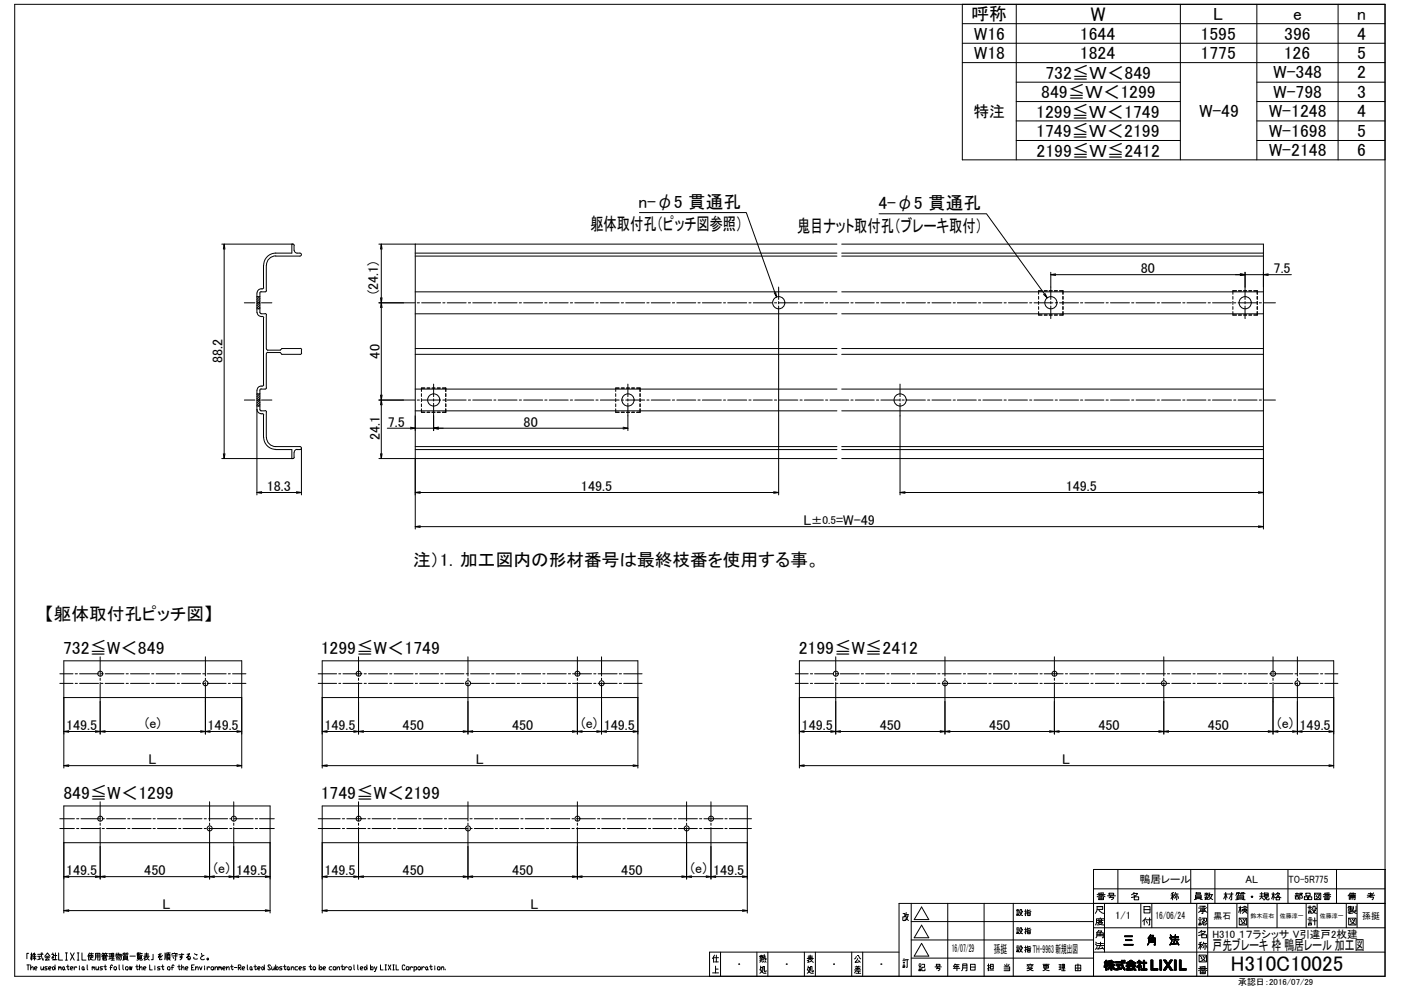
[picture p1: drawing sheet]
<svg xmlns="http://www.w3.org/2000/svg" width="297mm" height="210mm" viewBox="0 0 297 210" stroke-linecap="round" stroke-linejoin="round" font-family="sans-serif">
<!-- layer: TOS_WA -->
<g fill="none" stroke="#000" stroke-width=".21">
<path d="M3.1 .9h290.6v206.1h-290.6zM191.5 193.7h.3v.7h-.4l.1 .8h.4v-.4M192.1 194l.1 .7 .4 .5M192.1 193.9h.5M192.1 193.5l-.2 .9M192.5 193.9l-.2 .7-.4 .6M193.2 199.3h38.6M193.2 195.4h38.6M193.2 191.5v15.5M195.4 192.3l1.5 2.7h-3.1zM195.4 196.2l1.5 2.6h-3.1zM200.9 191.5v15.5"/>
<path d="M208.6 191.5v15.5M214.8 191.5v15.5M231.8 196.7h61.9M231.8 188.5h61.9M234.2 191.5v10.4M237 184.3v7.2M241.9 191.5v5.2M244.2 191.5v5.2M252.5 184.3v7.2M253.7 191.5v15.5M256.1 191.5v15.5M257.6 184.3v7.2"/>
<path d="M262.2 191.5v5.2M264.6 191.5v5.2M270.7 191.5v5.2M273.1 184.3v7.2M276.9 191.5v5.2M279.3 191.5v5.2M283.4 184.3v7.2M285.4 191.5v5.2M287.7 191.5v5.2M293.7 184.3h.1M293.7 191.5h-103.1v15.5M293.7 184.3h-61.9v22.7"/>
<path d="M5.7 204.6h.6M6 204.6v1M6.1 202.1h-.4v1.2M6.5 205.3l.4-.3 .2 .6M6.5 204.6v1M6.5 202.3h.3M6.7 202v1.6M6.8 203.1l-.1-.8-.2 1.1M6.9 203.4l.4-.6 .3 .6M6.9 202.8h.7M7 202.3h.6M7.1 202.1l-.2 .5"/>
<path d="M7.3 205.3h.4l.2-.2-.2-.1-.4 .1v.4l.4 .1M7.3 202v1.6M8 202.8h.7M8 202.3h1.1M8.3 202.8v.6M8.7 205l.1 .6 .4-.3M8.7 203.3l-.7 .2M8.7 202l.2 1.1 .2 .5v-.3M8.9 202l.1 .1M9.2 205v.6M9.5 202.8l.6-.8 .5 .8M9.6 203.1h.9"/>
<path d="M9.7 202.8h.7M10 205h-.4l-.1 .1 .1 .2h.3l.1 .2-.1 .1h-.4M10.1 203.1l-.5 .5 .8-.1M10.2 203.3l.2 .3M10.3 205.3h.4l.2-.2-.2-.1-.4 .1v.4l.4 .1M11 202.3h.4l-.4 .8M11.2 202v.3M11.2 205l.5 .3-.3 .3-.3-.1zM11.4 203.1l-.2-.3v.8M11.4 202.6h.7M11.7 204.6v1M11.8 202v1.5h-.4h.7"/>
<path d="M12.4 202v1.6h.9M12.4 205.1l.2-.1 .1 .3M12.4 205v.6M12.7 205.1l.2-.1 .1 .1v.5M13.4 205l.3 .1-.2 .5-.2-.1zM13.7 205.5l.1 .1M13.9 202h.4M13.9 203.6h.4M14.1 202v1.6M14.1 205h.5M14.4 204.6v.9l.1 .1 .1-.1M14.9 205.3h.4l.2-.2-.2-.1-.4 .1v.4l.4 .1"/>
<path d="M14.9 202l.8 1.6M15.7 202l-.8 1.6M15.7 205v.6M16.3 205.1l-.3-.1-.3 .3M16.4 202h.3M16.4 203.6h.3M16.6 202v1.6M16.8 204.8v.2M16.8 205.1v.5M17.4 202v1.6h.8M17.5 205l.3 .1-.1 .5-.3-.1zM17.8 205.5l.1 .1"/>
<path d="M18.5 204.6l.1 1M18.8 202.4l-.2 .4M19 202l-.2 .4v1.2M19 202.2h.8M19 202.6h.7v.4h-.7zM19.1 203.1l.2 .3 .5 .2M19.4 202a1.43 1.43 0 0 1-.4 1.6M19.5 205.1l.2-.1 .1 .3M19.5 205v.6M19.8 205.1l.1-.1 .2 .1v.5M20.1 203.6l.2-.3v-1.2h.9v1.5h-.3M20.3 202.9h.9"/>
<path d="M20.3 202.5h.9M20.3 205l.2 .6 .4-.3M20.7 202.1v1.5M20.9 205v.6M21.6 202.8l.1-.2h1.1l-.1 .2M21.7 205h-.4l-.1 .1 .1 .2 .4 .2-.1 .1h-.4M21.7 202.2h.5M21.8 202.8h.7v.3h-.7zM21.8 203.3h.8v.3h-.8zM21.8 202l-.2 .4M21.8 203.1v.2M21.9 202.2l.1 .2"/>
<path d="M22 205h.5M22.2 202.4v.2M22.3 204.6v.9l.1 .1 .1-.1M22.3 202.2h.5M22.4 202l-.2 .4M22.5 202.2l.1 .2M23.1 202.8h.4M23.1 202.2h.4M23.3 202.2v1.1M23.3 205.1h.4M23.5 203.2l-.4 .2M23.6 203.6h.6"/>
<path d="M23.6 203.2h.6M23.7 202.1h.4v.8h-.4zM23.7 202.5h.4M23.9 204.8l-.2-.2-.3 .2v.8M23.9 202.1v1.5M24.3 205l.4 .1v.4l-.2 .1-.3-.1zM24.6 202.2v.2h.4M24.6 202.4l-.1 .4M24.8 202v1.6M24.9 202.8l-.3 .3M25.1 202.3h.6v1.1l-.3 .2M25.2 202l-.2 .8"/>
<path d="M25.3 204.6l.1 1M25.3 202.3l-.3 1.1M25.5 202.3v.5l-.3 .8M26.1 204.6l.1 1M26.1 202.3h.5M26.2 202.8h.8v.6h-.8zM26.2 203.2h.8M26.2 203h.8M26.4 203.5l-.4 .1M26.4 202.3v.3M26.5 202l-.4 .1-.1 .5M26.7 202.3h.5"/>
<path d="M26.7 205h.3l.2 .1-.2 .5h-.3l-.1-.1zM26.9 203.5l.3 .1M27 202.3v.3M27.1 202l-.4 .1-.1 .5M27.5 205l.1 .6 .1-.6 .1 .6 .2-.6M27.5 202.7h1.2M28.8 205h.5M29 204.6v.9l.2 .1 .1-.1M29.1 202.2h.4v.2h-.4M29.2 202.8h.8v.4h-.8zM29.2 203.1h.8M29.2 202.9h.8"/>
<path d="M29.3 202v.2M29.3 202.4v.2M29.4 203.2l-.1 .3-.3 .1M29.6 202h-.5v.6h.5M29.6 205.3l.4-.3 .1 .6M29.6 204.6v1M29.7 203.2v.4h.4l.1-.2M29.7 202.6h.5M29.7 202.2v.1M29.8 202l-.1 .2h.5M30.4 205.3h.4l.2-.2-.2-.1-.4 .1v.4l.4 .1M30.5 203.2l.2-.1v.4"/>
<path d="M30.5 202.8h1.2M30.7 202.5h.8M30.7 202.3h.8M31.1 202.8l.6 .8M31.1 202v.8l-.4 .3M31.1 203.4l-.5 .2M31.5 203l-.3 .1M31.7 204.6v1h.6M32.5 202.3v1.2h-.4M32.8 204.8v.2M32.8 205.1v.5M33.9 202.1l-.3 .9 .4-.4 .1 .5"/>
<path d="M33.9 205h-.4l-.1 .1 .1 .2h.3l.1 .2-.1 .1h-.4M34.2 202.2l-.6 .2M34.2 205h.5M34.4 202.6l-.6 .5 .1 .4 .5-.1M34.5 204.6v.9l.1 .1 .1-.1M35 202v1.5M35.2 202.2v1M35.4 202v1.5M35.4 202h.7M35.5 205.1l.4-.1 .2 .1-.2 .5-.4-.1zM35.5 202.3h.5v1h-.5zM35.5 203h.5"/>
<path d="M35.5 202.6h.5M35.7 203.3l-.3 .3M35.8 202l-.2 .3M35.8 203.3l.3 .3M36.4 205.1h.4M36.4 202.4l.1-.2h1.1l-.1 .2M36.4 202.7h1.2M36.7 202.9l.2 .3M36.9 204.8l-.1-.2-.3 .2v.8M37 202v.2M37.2 202.3v1.3h-.1M37.7 205h.5"/>
<path d="M38 204.6v.9l.1 .1 .1-.1M38.5 205.3l.4-.3 .1 .6M38.5 204.6v1M38.6 202.1v.9h-.4l.1-.2h.2a.52 .52 0 0 1-.2 .7h-.1M39 202.3l-1.1 .1M39.3 205.3h.4l.2-.2-.2-.1h-.3l-.1 .1 .1 .5h.3M39.7 202.3l.5-.1-.6 .9 .6-.3 .2 .5-.2 .2h-.3l-.1-.2 .2-.2 .1 .4M40.6 205.1h.3M41.1 203l-.1 .1 .3 .3 .6-.1M41.2 204.6h-.6v1h.6M41.2 202.2l.6 .2-.1 .2M41.5 205.3l.4-.3 .1 .1v.5"/>
<path d="M41.5 205v.6M42.3 205l.3 .6 .2-.6M42.7 202.1l.2 .7M43.3 202.6a.79 .79 0 0 0-.8 .7l.3 .2 .5-.1M43.4 204.8v.2M43.4 205.1v.5M43.9 205v.6M44.5 205.1l-.3-.1-.3 .3M44.7 205.1l.5-.1 .1 .1-.1 .5-.5-.1zM45.6 205.3l.4-.3 .1 .6M45.6 205v.6M46.4 205.1l.2-.1 .1 .3"/>
<path d="M46.4 205v.6M46.7 205.1l.1-.1 .1 .1v.5M47.2 205.3h.5l.1-.2-.1-.1h-.3l-.2 .1 .2 .5h.3M48 205.3l.5-.3 .1 .6M48 205v.6M48.9 205h.5M49.1 204.6v.9l.2 .1 .1-.1M49.7 205.1h.5M50.5 205.1h.5l.1-.1-.1-.4h-.5v1M50.7 205.1l.4 .5M51.3 205.3h.5l.1-.2-.1-.1-.5 .1v.4l.5 .1M52.4 204.6l.2 1"/>
<path d="M53.1 205l.3 .1-.1 .5-.3-.1zM53.4 205.5l.1 .1M53.8 205h.6M54.1 204.6v.9l.1 .1 .2-.1M54.6 205.3h.5l.1-.2-.1-.1h-.3l-.2 .1 .2 .5h.3M55.6 205l.4 .3-.3 .3-.2-.1zM56 204.6v1M57.3 204.8l-.1-.2h-.3l-.1 .2 .5 .7-.1 .1h-.3l-.1-.1M57.6 205l.1 .6 .5-.3M58.2 205v.6M58.4 204.6v1M58.7 205l.3 .1v.4l-.2 .1-.4-.3z"/>
<path d="M59.8 205h-.4l-.1 .1 .1 .2h.3l.1 .2-.1 .1h-.4M60.1 205h.5M60.4 204.6v.9l.1 .1 .1-.1M61 205l.3 .1-.1 .5-.3-.1zM61.3 205.5l.2 .1M61.8 205.3l.3-.3 .2 .1v.5M61.8 205v.6M63.1 205h-.4l-.1 .1 .1 .5h.4M63.4 205.3h.4l.2-.2-.2-.1-.4 .1v.4l.4 .1M64.8 205h-.5l-.1 .1 .1 .2h.3l.2 .2-.2 .1h-.4M65.5 205h.6M65.8 204.6v.9l.1 .1 .2-.1"/>
<path d="M66.5 205l.4 .1v.4l-.2 .1-.3-.1zM67.7 204.6v1M67.9 205l.3 .1-.1 .5-.4-.3zM68.5 205.3h.4l.1-.2-.1-.1-.4 .1v.4l.4 .1M70.3 205h-.3l-.2 .1v.4l.2 .1h.3M70.8 205h.3l.1 .1-.1 .5h-.3l-.2-.1zM71.4 205.3l.5-.3 .1 .6M71.4 205v.6M72.3 205h.5M72.5 204.6v.9l.2 .1 .1-.1M73.1 205v.6M73.6 205.1l-.2-.1-.3 .3"/>
<path d="M74.1 205h.3l.1 .1-.1 .5h-.3l-.2-.1zM75 204.6l.2 1M75.8 204.6l.2 1M76.4 205.3h.4l.1-.2-.1-.1h-.3l-.1 .1 .1 .5h.3M77.4 205l.4 .3-.3 .3-.3-.1zM77.8 204.6v1M78.6 204.6v1M78.8 205l.3 .1-.1 .5-.4-.3zM79.4 205l.3 .6M79.9 205l-.4 1h-.1M80.7 204.6v1h.5M81.6 204.6h.3"/>
<path d="M81.6 205.6h.3M81.8 204.6v1M82.3 204.6l.6 1M82.9 204.6l-.6 1M83.3 204.6h.3M83.3 205.6h.3M83.4 204.6v1M84 204.6v1h.5M85.8 204.8l-.1-.2h-.2l-.2 .2v.7l.2 .1 .3-.1M86.3 205h.3l.1 .1-.1 .5h-.3l-.2-.1zM86.9 205v.6M87.5 205.1l-.3-.1-.3 .3"/>
<path d="M87.8 205.1l.1-.1h.3l.1 .1-.1 .5h-.4M87.8 205v1M88.6 205.1l.4-.1 .1 .1-.1 .5-.4-.1zM89.4 205v.6M90 205.1l-.3-.1-.3 .3M90.2 205.1l.2-.1 .3 .1-.2 .5-.3-.1zM90.7 205.5l.1 .1M91.1 205h.5M91.3 204.6v.9l.2 .1 .1-.1M92.2 204.8v.2M92.2 205.1v.5M92.9 205l.4 .1v.4l-.2 .1-.4-.1z"/>
<path d="M93.5 205.3l.5-.3 .1 .6M93.5 205v.6M94.4 205.5v.1M151.1 206.3h1.2M151.3 202.9l-.2 .3M151.4 203.1h.9M151.5 202.5l-.2 .4v1.1M151.5 203.9h.8M151.7 205.5h.6M151.7 204.8v1.5M151.9 202.5v1.4M152.8 201.9v5.1"/>
<path d="M156.6 204.4h.1M160.5 201.9v5.1M162.8 201.9v5.1M166.7 204.4h.1M170.5 201.9v5.1M171.1 203.7l.3-.1v.4M171.1 203.2h1.4M171.2 205.6l.3 .5 .5 .3h.5M171.4 205.1h.3l-.3 1-.3 .3M171.4 204.8l-.3 .8M171.4 202.7h.8M171.4 203h.8"/>
<path d="M171.8 203.3l.4 .6 .3 .1M171.8 202.5v.7l-.4 .4M171.9 203.9l-.7 .1M172.2 203.4l-.2 .2M172.5 205.8v.2h-.3v-1.1h-.3v.6l-.3 .6M172.9 201.9v5.1M176.7 204.4h.1M180.6 201.9v5.1M182.9 201.9v5.1M186.8 204.4h.1M190.6 201.9h-40.2v5.1M191.4 203.7h.5"/>
<path d="M191.5 204.8h.3v.3h-.3zM191.5 204.4h.3M191.5 204.1h.3M191.5 203.4h.3M191.9 203.5h.7M193.2 203.1h38.6M193.8 202.7l1.6-2.7 1.5 2.7M231.8 201.9h61.9M234.1 204.8v.3M234.2 203.9v.3M234.2 204.7v.3M234.2 204.6v.4"/>
<path d="M234.3 203.9v.3M234.3 204.4v.6M234.3 204.3v.5M234.4 203.9v.9M234.4 203.6h.3v.3h.2v.3h-.2l.2 .3v.4l-.2-.2v1h-.3v-.9l-.3 .3v-.3l.3-.6h-.3v-.3h.3zM234.4 203.6v2.1M234.5 203.6v2.1M234.6 203.6v2.1M234.7 203.6v2.1M234.8 203.9v.3M234.8 204.4v.4M234.8 204.5v.3"/>
<path d="M234.9 203.9v.3M234.9 204.5v.4M234.9 205.3v.3M235 204.1v.7M235 205.3v.3M235 204v.4M235 204.5v.3M235 205.2v.4M235.1 203.9v.5M235.1 204.5v.3M235.1 205.1v.4M235.1 203.7h.3l-.1 .2h.2v-.3h.3v.3h.4v.3h-.4v.3h.5v.3h-.3l.3 .5v.3l-.5-.7v.8h-.3v-.8l-.6 .7v-.3l.4-.5h-.4v-.3h.6v-.3h-.3l-.3 .3z"/>
<path d="M235.1 203.7v.6M235.1 205v.5M235.2 203.7v.5M235.2 204.5v.3M235.2 204.9v.4M235.2 204.5v.8M235.3 203.7v.5M235.4 204.5l-.1 .8M235.4 203.9v.3M235.4 204.5v.6M235.4 204.5v.5M235.5 203.9v.3"/>
<path d="M235.5 204.5v.4M235.5 203.6v2.1M235.6 203.6v2.1M235.7 203.6v2.1M235.8 203.9v.3M235.8 204.5v.5M235.9 203.9v.3M235.9 204.5v.6M235.9 204.5v.7M236 203.9v.3M236 204.5v.8M236 204.5v.3"/>
<path d="M236 204.8v.5M236.1 203.9v.3M236.1 204.5v.3M236.1 205v.4M236.1 205v.5M236.2 203.9v.3M236.2 204.5v.3M236.2 205.1v.5M236.2 205.3v.3M236.3 204.5v.3M236.3 205.3v.3M236.5 203.9h1.3v-.3h.2v.3h.5v.3h-.5l.1 .6 .4 .6v.3l-.6-.7-.1-.8h-1.3z"/>
<path d="M236.5 203.9v.3M236.5 205.4v.3M236.6 204.5h1.1v.3h-.4v.5l.5-.1v.3l-1.3 .2v-.3h.5v-.6h-.4zM236.6 203.9v.3M236.6 204.5v.3M236.6 205.4v.2M236.7 203.9v.3M236.7 204.5v.3M236.7 205.4v.2M236.8 203.9v.3M236.8 204.5v.3M236.8 205.4v.2"/>
<path d="M236.9 203.9v.3M236.9 204.5v.3M236.9 205.4v.2M237 203.9v.3M237 204.5v.3M237 205.4v.2M237.1 203.9v.3M237.1 204.5v1.1M237.2 203.9v.3M237.2 204.5v1.1M237.3 203.9v.3M237.3 204.5v1.1"/>
<path d="M237.3 204.5v.3M237.3 205.3v.3M237.4 203.9v.3M237.4 204.5v.3M237.4 205.3v.3M237.5 203.9v.3M237.5 204.5v.3M237.5 205.3v.3M237.6 203.9v.3M237.6 204.5v.3M237.6 205.3v.2M237.7 203.9v.3"/>
<path d="M237.7 204.5v.3M237.7 205.2v.3M237.8 203.6v.9M237.8 205.2v.3M237.8 203.6l.1 1.3M237.9 203.6v1.4M237.9 203.6v1.5M238 203.6v1.6M238 203.9v.3M238 204.3v1M238.1 203.9v.3M238.1 204.6v.7"/>
<path d="M238.2 203.9v.3M238.2 204.8v.6M238.2 203.6h.3v.2h-.3zM238.2 203.6v.2M238.2 204.9v.5M238.2 205l.1 .6M238.3 203.6v.2M238.3 203.9v.3M238.3 205.2v.4M238.4 203.6v.2M238.4 203.9v.3M238.4 205.2v.4"/>
<path d="M238.4 205.3v.3M238.4 205.3v.4M238.7 204.1l.9-.5h.4l.8 .5v.3l-1.8 .1v-.2l-.3 .1zM238.7 204.7h2.1v.3h-1.3l-.2 .4h.8l.2-.1-.2-.3h.3l.4 .7-.4-.1-1.6 .1v-.3h.2l.2-.4h-.5zM238.8 204.1v.3M238.8 204.7v.3M238.9 204.7v.3M238.9 205.4v.3M238.9 204.1v.3M239 204.1v.2M239 204.7v.3M239 205.4v.3"/>
<path d="M239 204v.3M239 205.3v.4M239.1 204v.5M239.1 204.7v.3M239.1 205.1v.6M239.2 203.9v.6M239.2 204.7v1M239.2 204.2l.6-.3 .6 .3zM239.3 203.9v.6M239.3 204.7v1M239.4 203.8v.4M239.4 204.2v.3"/>
<path d="M239.4 204.7v.5M239.4 205.4v.3M239.4 203.8v.3M239.4 204.7v.4M239.5 204.2v.3M239.5 205.4v.3M239.6 203.7v.4M239.6 204.7l-.1 .3M239.6 203.7v.3M239.6 204.2v.3M239.6 204.7v.3M239.6 205.4v.3"/>
<path d="M239.6 203.6v.4M239.7 203.6v.3M239.7 204.2v.3M239.7 204.7v.3M239.7 205.4v.3M239.8 203.6l-.1 .3M239.8 203.6v.3M239.8 204.2v.3M239.8 204.7v.3M239.8 205.4v.3M239.8 205.4v.2M239.9 203.6v.3"/>
<path d="M239.9 204.2v.3M239.9 204.7v.3M239.9 205.4v.2M239.9 203.6l.1 .4M240 203.7v.3M240 204.2v.3M240 204.7v.3M240 205.4v.2M240.1 203.7v.4M240.1 204.2v.3M240.1 204.7v.3M240.1 205.4v.2"/>
<path d="M240.1 203.8v.3M240.2 203.8v.3M240.2 204.2v.3M240.2 204.7v.3M240.2 205v.1M240.2 205.3v.3M240.2 203.9v.3M240.2 205v.2M240.3 203.9v.6M240.3 204.7v.3M240.3 205v.3M240.3 205.3v.3"/>
<path d="M240.3 205v.6M240.4 203.9v.6M240.4 204.7v.3M240.4 205v.6M240.4 204v.5M240.5 204v.5M240.5 204.7v.3M240.5 205.1v.6M240.5 204v.3M240.5 205.2v.5M240.6 204v.3M240.6 204.7v.3"/>
<path d="M240.6 205.3v.4M240.7 204.1v.2M240.7 204.7v.3M240.7 205.4v.3M240.7 204.1v.3M240.7 205.5v.2M240.7 205.6v.1M240.8 205.7h.1M240.8 204.1v.3M240.8 204.7v.3M241.1 204.9v.3M241.1 203.9h.3v-.3h.3v.3h.3l-.2 .7 .2 .2v.3l-.3-.2v.8h-.3v-.7l-.3 .2v-.3l.6-.7h-.6z"/>
<path d="M241.1 203.9v.3M241.2 203.9v.3M241.2 204.8v.3M241.3 203.9v.3M241.3 204.8v.2M241.3 204.7v.3M241.4 203.9v.3M241.4 204.7v.3M241.4 203.6v.6M241.5 204.5v1.2M241.5 203.6v.6M241.6 203.6v.6"/>
<path d="M241.6 204.4v1.3M241.6 203.6l.1 2.1M241.7 203.9v1M241.8 203.9v1M241.8 203.9v.6M241.8 204.7v.3M241.8 204.7l.1 .3M241.9 203.9l-.1 .5M241.9 203.9v.3M241.9 204.8v.3M241.9 205.4v.3M242 204.8v.3"/>
<path d="M242 205.4v.3M242 204h.4v-.4h.3v.4h.4v.3h-.4v1.1h.5v.3h-1.3v-.3h.5v-1.1h-.4zM242 204v.3M242.1 204v.3M242.1 205.4v.3M242.2 204v.3M242.2 205.4v.3M242.3 204v.3M242.3 205.4v.3M242.4 204v.3M242.4 205.4v.3M242.4 203.6v2.1"/>
<path d="M242.5 203.6v2.1M242.6 203.6v2.1M242.7 204v.3M242.7 205.4v.3M242.8 204v.3M242.8 205.4v.3M242.9 204v.3M242.9 205.4v.3M243 204v.3M243 205.4v.3M243.1 204v.3M243.1 205.4v.3"/>
<path d="M244 203.6h.4v1.8h1.1v.3h-1.5zM244 203.6v2.1M244.1 203.6v2.1M244.2 203.6v2.1M244.3 203.6v2.1M244.4 203.6v2.1M244.5 205.4v.3M244.6 205.4v.3M244.7 205.4v.3M244.8 205.4v.3M244.9 205.4v.3M245 205.4v.3"/>
<path d="M245.1 205.4v.3M245.2 205.4v.3M245.3 205.4v.3M245.4 205.4v.3M245.5 205.4v.3M245.9 203.6h.4v2.1h-.4zM245.9 203.6v2.1M246 203.6v2.1M246.1 203.6v2.1M246.2 203.6v2.1M246.7 203.6h.5l.4 .7 .5-.7h.5l-.8 1 .8 1.1h-.5l-.5-.8-.5 .8h-.4l.7-1.1zM246.7 205.6v.1"/>
<path d="M246.7 203.6h.1M246.8 203.6v.1M246.8 205.5v.2M246.9 203.6v.3M246.9 205.3v.4M247 203.6v.3M247 205.3v.4M247 203.6v.4M247 205.2v.5M247 203.6v.5M247 205.1v.6M247.1 203.6v.6"/>
<path d="M247.1 205v.7M247.2 203.6v.6M247.2 205v.6M247.2 203.7v.6M247.2 204.9v.7M247.3 203.7v.6M247.3 204.9v.6M247.3 203.8v.7M247.3 204.7v.7M247.4 203.9v.6M247.4 204.7v.6M247.4 204v1.2"/>
<path d="M247.5 204.1v1M247.5 204.1v.9M247.6 204.2v.7M247.6 204.3v.6M247.7 204.2v.8M247.8 204.1v1M247.8 204v1.2M247.9 204v1.3M247.9 204.7l.1 .7M248 203.9l-.1 .6M248 203.8v.6M248 204.8v.7"/>
<path d="M248.1 203.7v.6M248.1 204.9v.7M248.1 203.7v.5M248.1 205v.6M248.1 205v.7M248.2 203.6l-.1 .6M248.2 203.6v.5M248.2 205.1v.6M248.3 203.6v.4M248.3 205.2v.5M248.3 203.6v.3M248.3 205.3v.4"/>
<path d="M248.4 205.3v.4M248.4 203.6v.3M248.4 203.6v.1M248.4 205.5v.2M248.5 203.6v.1M248.5 205.6v.1M248.6 203.6h.1M248.6 205.6v.1M248.6 205.7h.1M249 203.6h.4v2.1h-.4zM249 203.6v2.1M249.1 203.6v2.1"/>
<path d="M249.2 203.6v2.1M249.3 203.6v2.1M249.4 203.6v2.1M250 203.6h.4v1.8h1.1v.3h-1.5zM250.1 203.6v2.1M250.2 203.6v2.1M250.3 203.6v2.1M250.4 203.6v2.1M250.4 205.4v.3M250.5 205.4v.3M250.6 205.4v.3M250.7 205.4v.3"/>
<path d="M250.8 205.4v.3M250.9 205.4v.3M251 205.4v.3M251.1 205.4v.3M251.2 205.4v.3"/>
<circle cx="44" cy="203.3" r=".19"/>
</g>
<!-- layer: TOS_S1 -->
<g fill="none" stroke="#000" stroke-width=".21">
<path d="M55.9 56.2v4.8M56.5 56.2v5.4M62.1 51.8h-.2v1.9h-3.4a2.56 2.56 0 0 0-2.6 2.5M62.1 51.8l.3 .2M62.3 52.1v1M62.4 53.1a.61 .61 0 0 0 .6 .6M63 53.7h.6M63.6 54.3h-5.1a1.97 1.97 0 0 0-2 1.9M63.6 53.7a.32 .32 0 0 1 .3 .3 .32 .32 0 0 1-.3 .3M88 53.7h89.4M88 54.3h89.4M177.4 51.8h-89.4v45.4h89.4"/>
<path d="M178.5 51.8h89.4v45.4h-89.4M178.5 53.7h89.4M178.5 54.3h89.4M54.5 66.2a.87 .87 0 0 0 .9 .9M55.1 66.2l.3 .3M55.4 61.9h.8M55.4 66.5h.8M55.4 67.1h.2M55.4 61.2h.2M55.4 61.8l-.3 .3v2l-.1 .1 .1 .1v1.9M55.4 61.2a.87 .87 0 0 0-.9 .9v4.1M55.6 67.1l.3 .3"/>
<path d="M55.9 67.4v14.2M55.9 61l-.3 .2M56.2 66.5l.3 .3M56.5 66.8v7.2M56.5 75v7.2M56.5 61.6l-.3 .3M56.8 74.7h2.6l.4 .4h3.9l.3-.2M56.8 74.7l-.3 .3M63.7 73.9h-3.9l-.4 .3h-2.6l-.3-.2M63.7 73.9l.3 .2M63.9 74.2v.7M88 61.9h89.4"/>
<path d="M88 66.5h89.4M88 75.1h89.4M88 73.9h89.4M178.5 61.9h89.4M178.5 66.5h89.4M178.5 75.1h89.4M178.5 73.9h89.4M54.5 86.8a.87 .87 0 0 0 .9 .9M55.1 86.8l.3 .3M55.4 82.5h.8M55.4 87.1h.8M55.4 81.9h.2"/>
<path d="M55.4 87.7h.2M55.4 82.5l-.3 .2v2l-.1 .1 .1 .1v2M55.4 81.9a.87 .87 0 0 0-.9 .8v4.2M55.6 87.7l.3 .3M55.9 88v4.7M55.9 92.7a2.56 2.56 0 0 0 2.6 2.6h3.4v1.9h.2M55.9 81.6l-.3 .3M56.2 87.1l.3 .2M56.5 87.4v5.3M56.5 82.2l-.3 .3M56.5 92.7a1.97 1.97 0 0 0 2 2h5.1M62.3 95.9v1.1"/>
<path d="M62.4 97l-.3 .2M63 95.3h.6M63 95.3a.61 .61 0 0 0-.6 .6M63.6 94.7a.32 .32 0 0 1 .3 .3 .32 .32 0 0 1-.3 .3M88 82.5h89.4M88 87.1h89.4M88 94.7h89.4M88 95.3h89.4M178.5 82.5h89.4M178.5 87.1h89.4M178.5 94.7h89.4M178.5 95.3h89.4"/>
<path d="M13.5 140.1h37.8v7.8h-37.8zM68.3 140.1h66.9v7.8h-66.9zM169.5 140.1h113.3v7.8h-113.3zM13.5 170.9h43.8v7.8h-43.8zM68.3 170.9h90.1v7.8h-90.1z"/>
<circle cx="165.1" cy="64.2" r="1.29"/>
<circle cx="222.8" cy="64.2" r="1.29"/>
<circle cx="264" cy="64.2" r="1.29"/>
<circle cx="92" cy="84.8" r="1.29"/>
<circle cx="133.1" cy="84.8" r="1.29"/>
<circle cx="190.8" cy="84.8" r="1.29"/>
<circle cx="21.3" cy="142.8" r=".53"/>
<circle cx="43.6" cy="144.9" r=".53"/>
<circle cx="76" cy="142.8" r=".53"/>
<circle cx="99.2" cy="144.9" r=".53"/>
<circle cx="122.4" cy="142.8" r=".53"/>
<circle cx="127.6" cy="144.9" r=".53"/>
<circle cx="177.2" cy="142.8" r=".53"/>
<circle cx="200.4" cy="144.9" r=".53"/>
<circle cx="223.6" cy="142.8" r=".53"/>
<circle cx="246.8" cy="144.9" r=".53"/>
<circle cx="269.9" cy="142.8" r=".53"/>
<circle cx="275.1" cy="144.9" r=".53"/>
<circle cx="21.3" cy="173.6" r=".53"/>
<circle cx="44.5" cy="175.6" r=".53"/>
<circle cx="49.6" cy="173.6" r=".53"/>
<circle cx="76" cy="173.6" r=".53"/>
<circle cx="99.2" cy="175.6" r=".53"/>
<circle cx="122.4" cy="173.6" r=".53"/>
<circle cx="145.6" cy="175.6" r=".53"/>
<circle cx="150.8" cy="173.6" r=".53"/>
</g>
<!-- layer: TOS_M1 -->
<g fill="none" stroke="#000" stroke-width=".21">
<path d="M47 51.8h15.1M47.5 52.8v43.4M80.3 51.8h7.7M80.8 52.8v10.3M222.8 57.7v3.2M223.8 58.2h39.2M264 57.7v3.2M264 58.2h3.9M267.9 57.7v3.2M268.9 58.2h4.9M54.6 62.9l-.1 .1M55.1 62.9l-.6 .6"/>
<path d="M55.1 64.2l-.6 .6M55.1 63.8l-.6 .6M55.1 63.3l-.6 .7M55.1 64.7l-.6 .6M55.1 65.1l-.3 .4M80.3 64.2h5.2M80.8 65.2v18.6M165.1 67.5v37.4M47 97.2h15.1M54.5 86.9v18M54.6 83.5l-.1 .1M55.1 83.5l-.6 .6"/>
<path d="M55.1 84.9l-.6 .6M55.1 84.4l-.6 .6M55.1 83.9l-.6 .7M55.1 85.3l-.6 .6M55.1 85.8l-.3 .3M63.9 95v9.9M80.3 97.2h7.7v15M80.3 84.8h5.2M80.8 85.8v10.4M82.1 90.8h4.9M88 88.2v3.1M88 90.8h3.9"/>
<path d="M91.9 88.2v3.1M92.9 90.8h39.2M133.1 88.2v3.1M190.8 88.2v16.7M267.9 97.2v15M55.5 104.4h7.4M89.1 111.7h177.7M89.1 104.4h74.9M191.9 104.4h74.9M13.5 147.9v14.9M14.6 155.1h5.6M21.2 148.8v6.8"/>
<path d="M22.3 155.1h20.2M43.5 147.9v7.7M44.6 155.1h5.6M51.3 147.9v14.9M68.3 147.9v14.9M69.4 155.1h5.6M76 148.8v6.8M77.1 155.1h21.1M99.2 148.8v6.8M100.2 155.1h21.2M122.4 147.9v7.7M123.4 155.1h3.1"/>
<path d="M127.5 148.8v6.8M128.6 155.1h5.6M135.2 147.9v14.9M169.5 147.9v14.9M170.5 155.1h5.6M177.2 148.8v6.8M178.2 155.1h21.1M200.3 148.8v6.8M201.4 155.1h21.1M223.5 148.8v6.8M224.6 155.1h21.1M246.7 148.8v6.8"/>
<path d="M247.8 155.1h21.1M269.9 147.9v7.7M271 155.1h3.1M275.1 148.8v6.8M276.1 155.1h5.7M282.8 147.9v14.9M13.5 178.7v14.9M14.6 162.3h35.6M21.2 179.5v6.9M44.4 178.7v7.7M49.6 179.5v6.9M57.3 178.7v14.9"/>
<path d="M68.3 178.7v14.9M69.4 162.3h64.8M76 179.5v6.9M99.2 179.5v6.9M122.4 179.5v6.9M145.6 178.7v7.7M150.7 179.5v6.9M158.4 178.7v14.9M170.5 162.3h111.3M14.6 193.1h41.6M14.6 185.9h5.6M22.3 185.9h21.1"/>
<path d="M45.5 185.9h3M50.6 185.9h5.6M69.4 193.1h88M69.4 185.9h5.6M77.1 185.9h21.1M100.2 185.9h21.2M123.4 185.9h21.2M146.6 185.9h3.1M151.8 185.9h5.6"/>
</g>
<!-- layer: 0 -->
<g fill="none" stroke="#000" stroke-width=".21">
<path d="M204 .9h89.7v33h-89.7zM204 5h89.7M204 9.2h89.7M204 13.3h89.7M215.5 17.4h34.8M215.5 .9v33M250.3 .9v33M266.5 17.4h27.2M266.5 .9v33M283.7 .9v33M215.5 21.5h34.8M215.5 25.6h34.8"/>
<path d="M215.5 29.8h34.8M266.5 21.5h27.2M266.5 25.6h27.2M266.5 29.8h27.2M47.4 52.8l.1-1 .2 1M47.5 51.8v1M80.7 52.8l.1-1 .2 1M80.8 51.8v1M135.6 45.1h22.6l6.5 17.9M186.4 45.3h22.8l12.8 17.8M222.8 58.2h1M223.8 58.1l-1 .1 1 .2"/>
<path d="M263 58.1l1 .1-1 .2M263 58.2h1M267.9 58.2h1M268.9 58.1l-1 .1 1 .2M80.7 63.1l.1 1.1 .2-1.1M80.7 65.2l.1-1 .2 1M80.8 63.1v2.1M164.5 62l.2 1-.5-.9M221.6 62.2l.4 .9-.7-.7M47.4 96.2l.1 1 .2-1M47.5 96.2v1M80.7 85.8l.1-1 .2 1"/>
<path d="M80.7 96.2l.1 1 .2-1M80.7 83.8l.1 1 .2-1M80.8 83.8v2M80.8 96.2v1M87 90.6l1 .2-1 .2M87 90.8h1M91.9 90.8h1M92.9 90.6l-1 .2 1 .2M132.1 90.6l1 .2-1 .2M132.1 90.8h1M54.5 104.4h1M55.5 104.3l-1 .1 1 .2"/>
<path d="M62.9 104.3l1 .1-1 .2M62.9 104.4h1M88 111.7h1.1M88 104.4h1.1M89.1 111.5l-1.1 .2 1.1 .1M89.1 104.3l-1.1 .1 1.1 .2M164 104.3l1.1 .1-1.1 .2M164 104.4h1.1M190.8 104.4h1.1M191.9 104.3l-1.1 .1 1.1 .2M266.8 111.5l1.1 .2-1.1 .1M266.8 104.3l1.1 .1-1.1 .2"/>
<path d="M266.8 111.7h1.1M266.8 104.4h1.1M13.5 155.1h1.1M14.6 154.9l-1.1 .2 1.1 .2M20.2 154.9l1 .2-1 .2M20.2 155.1h2.1M22.3 154.9l-1.1 .2 1.1 .2M42.5 154.9l1 .2-1 .2M42.5 155.1h2.1M44.6 154.9l-1.1 .2 1.1 .2M50.2 154.9l1.1 .2-1.1 .2M50.2 155.1h1.1"/>
<path d="M68.3 155.1h1.1M69.4 154.9l-1.1 .2 1.1 .2M75 154.9l1 .2-1 .2M75 155.1h2.1M77.1 154.9l-1.1 .2 1.1 .2M98.2 154.9l1 .2-1 .2M98.2 155.1h2M100.2 154.9l-1 .2 1 .2M121.4 154.9l1 .2-1 .2M121.4 155.1h2M123.4 154.9l-1 .2 1 .2M126.5 154.9l1 .2-1 .2"/>
<path d="M126.5 155.1h2.1M128.6 154.9l-1.1 .2 1.1 .2M134.2 154.9l1 .2-1 .2M134.2 155.1h1M169.5 155.1h1M170.5 154.9l-1 .2 1 .2M176.1 154.9l1.1 .2-1.1 .2M176.1 155.1h2.1M178.2 154.9l-1 .2 1 .2M199.3 154.9l1 .2-1 .2M199.3 155.1h2.1M201.4 154.9l-1.1 .2 1.1 .2"/>
<path d="M222.5 154.9l1 .2-1 .2M222.5 155.1h2.1M224.6 154.9l-1.1 .2 1.1 .2M245.7 154.9l1 .2-1 .2M245.7 155.1h2.1M247.8 154.9l-1.1 .2 1.1 .2M268.9 154.9l1 .2-1 .2M268.9 155.1h2.1M271 154.9l-1.1 .2 1.1 .2M274.1 154.9l1 .2-1 .2M274.1 155.1h2M276.1 154.9l-1 .2 1 .2"/>
<path d="M281.8 154.9l1 .2-1 .2M281.8 155.1h1M13.5 162.3h1.1M14.6 162.2l-1.1 .1 1.1 .2M50.2 162.2l1.1 .1-1.1 .2M50.2 162.3h1.1M68.3 162.3h1.1M69.4 162.2l-1.1 .1 1.1 .2M134.2 162.2l1 .1-1 .2M134.2 162.3h1M169.5 162.3h1M170.5 162.2l-1 .1 1 .2"/>
<path d="M281.8 162.2l1 .1-1 .2M281.8 162.3h1M13.5 193.1h1.1M13.5 185.9h1.1M14.6 192.9l-1.1 .2 1.1 .1M14.6 185.7l-1.1 .2 1.1 .1M20.2 185.7l1 .2-1 .1M20.2 185.9h2.1M22.3 185.7l-1.1 .2 1.1 .1M43.4 185.7l1 .2-1 .1M43.4 185.9h2.1M45.5 185.7l-1.1 .2 1.1 .1"/>
<path d="M48.5 185.7l1.1 .2-1.1 .1M48.5 185.9h2.1M50.6 185.7l-1 .2 1 .1M56.2 192.9l1.1 .2-1.1 .1M56.2 185.7l1.1 .2-1.1 .1M56.2 193.1h1.1M56.2 185.9h1.1M68.3 193.1h1.1M68.3 185.9h1.1M69.4 192.9l-1.1 .2 1.1 .1M69.4 185.7l-1.1 .2 1.1 .1M75 185.7l1 .2-1 .1"/>
<path d="M75 185.9h2.1M77.1 185.7l-1.1 .2 1.1 .1M98.2 185.7l1 .2-1 .1M98.2 185.9h2M100.2 185.7l-1 .2 1 .1M121.4 185.7l1 .2-1 .1M121.4 185.9h2M123.4 185.7l-1 .2 1 .1M144.6 185.7l1 .2-1 .1M144.6 185.9h2M146.6 185.7l-1 .2 1 .1M149.7 185.7l1 .2-1 .1"/>
<path d="M149.7 185.9h2.1M151.8 185.7l-1.1 .2 1.1 .1M157.4 192.9l1 .2-1 .1M157.4 185.7l1 .2-1 .1M157.4 193.1h1M157.4 185.9h1"/>
</g>
<!-- layer: TOS_K3 -->
<g fill="none" stroke="#000" stroke-width=".21">
<path d="M51.8 64.2h2.2M54.5 64.2h.5M55.4 64.2h2.2M85.5 64.2h2.5M88.5 64.2h.4M89.4 64.2h4M93.9 64.2h.4M94.8 64.2h4M99.3 64.2h.5M100.2 64.2h4.1M104.7 64.2h.4M105.6 64.2h4"/>
<path d="M110.1 64.2h.5M111 64.2h4M115.5 64.2h.5M116.4 64.2h4.1M120.9 64.2h.5M121.9 64.2h4M126.4 64.2h.4M127.3 64.2h4M131.7 64.2h.5M132.7 64.2h4M137.1 64.2h.5M138.1 64.2h4"/>
<path d="M142.6 64.2h.4M143.5 64.2h4M148 64.2h.4M148.9 64.2h4M153.4 64.2h.4M154.3 64.2h4M158.8 64.2h.4M159.7 64.2h4M164.2 64.2h.5M165.1 60.9v2.6M165.1 64v.4M165.1 64.9v2.6"/>
<path d="M165.1 64.2h4M169.6 64.2h.5M170.5 64.2h4.1M175 64.2h.5M176 64.2h3.9M180.4 64.2h.5M181.3 64.2h4.1M185.8 64.2h.5M186.8 64.2h4M191.2 64.2h.5M192.2 64.2h4M196.7 64.2h.4"/>
<path d="M197.6 64.2h4M202.1 64.2h.5M203 64.2h4M207.5 64.2h.4M208.4 64.2h4M212.9 64.2h.4M213.8 64.2h4M218.3 64.2h.5M219.2 64.2h4.1M222.8 60.9v2.6M222.8 64v.4M222.8 64.9v2.6"/>
<path d="M223.7 64.2h.5M224.6 64.2h4.1M229.1 64.2h.5M230 64.2h4M234.5 64.2h.5M235.4 64.2h4.1M239.9 64.2h.5M240.9 64.2h4M245.3 64.2h.5M246.3 64.2h4M250.8 64.2h.4M251.7 64.2h4"/>
<path d="M256.1 64.2h.5M257.1 64.2h4M261.6 64.2h.4M262.5 64.2h4M264 60.9v2.6M264 64v.4M264 64.9v2.6M267 64.2h.4M267.9 64.2h2.5M51.8 84.8h2.2M54.5 84.8h.5M55.4 84.8h2.2"/>
<path d="M85.5 84.8h2.5M88.5 84.8h.4M89.4 84.8h4M91.9 81.4v2.7M91.9 84.6v.4M91.9 85.5v2.7M93.9 84.8h.4M94.8 84.8h4M99.3 84.8h.5M100.2 84.8h4.1M104.7 84.8h.4M105.6 84.8h4"/>
<path d="M110.1 84.8h.5M111 84.8h4M115.5 84.8h.5M116.4 84.8h4.1M120.9 84.8h.5M121.9 84.8h4M126.4 84.8h.4M127.3 84.8h4M131.7 84.8h.5M132.7 84.8h4M133.1 81.4v2.7M133.1 84.6v.4"/>
<path d="M133.1 85.5v2.7M137.1 84.8h.5M138.1 84.8h4M142.6 84.8h.4M143.5 84.8h4M148 84.8h.4M148.9 84.8h4M153.4 84.8h.4M154.3 84.8h4M158.8 84.8h.4M159.7 84.8h4M164.2 84.8h.5"/>
<path d="M165.1 84.8h4M169.6 84.8h.5M170.5 84.8h4.1M175 84.8h.5M176 84.8h3.9M180.4 84.8h.5M181.3 84.8h4.1M185.8 84.8h.5M186.8 84.8h4M190.8 81.4v2.7M190.8 84.6v.4M190.8 85.5v2.7"/>
<path d="M191.2 84.8h.5M192.2 84.8h4M196.7 84.8h.4M197.6 84.8h4M202.1 84.8h.5M203 84.8h4M207.5 84.8h.4M208.4 84.8h4M212.9 84.8h.4M213.8 84.8h4M218.3 84.8h.5M219.2 84.8h4.1"/>
<path d="M223.7 84.8h.5M224.6 84.8h4.1M229.1 84.8h.5M230 84.8h4M234.5 84.8h.5M235.4 84.8h4.1M239.9 84.8h.5M240.9 84.8h4M245.3 84.8h.5M246.3 84.8h4M250.8 84.8h.4M251.7 84.8h4"/>
<path d="M256.1 84.8h.5M257.1 84.8h4M261.6 84.8h.4M262.5 84.8h4M267 84.8h.4M267.9 84.8h2.5M21.2 139.3v4M43.5 139.3v4M76 139.3v4M99.2 139.3v4M122.4 139.3v4M127.5 139.3v4"/>
<path d="M177.2 139.3v4M200.3 139.3v4M223.5 139.3v4M246.7 139.3v4M269.9 139.3v4M275.1 139.3v4M12.7 144.9h2.8M12.7 142.9h2.8M15.9 144.9h.5M15.9 142.9h.5M16.9 144.9h4M16.9 142.9h4"/>
<path d="M21.2 143.8v.5M21.2 144.7v4.1M21.4 144.9h.4M21.4 142.9h.4M22.3 144.9h4M22.3 142.9h4M26.7 144.9h.5M26.7 142.9h.5M27.7 144.9h4M27.7 142.9h4M32.2 144.9h.4M32.2 142.9h.4"/>
<path d="M33.1 144.9h4M33.1 142.9h4M37.6 144.9h.4M37.6 142.9h.4M38.5 144.9h4M38.5 142.9h4M43 144.9h.5M43 142.9h.5M43.5 143.8v.5M43.5 144.7v4.1M43.9 144.9h4M43.9 142.9h4"/>
<path d="M48.4 144.9h.4M48.4 142.9h.4M49.3 144.9h2.8M49.3 142.9h2.8M67.5 144.9h3.9M67.5 142.9h3.9M71.8 144.9h.4M71.8 142.9h.4M72.7 144.9h4M72.7 142.9h4M76 143.8v.5M76 144.7v4.1"/>
<path d="M77.2 144.9h.5M77.2 142.9h.5M78.1 144.9h4.1M78.1 142.9h4.1M82.6 144.9h.5M82.6 142.9h.5M83.6 144.9h4M83.6 142.9h4M88 144.9h.5M88 142.9h.5M89 144.9h4M89 142.9h4"/>
<path d="M93.5 144.9h.4M93.5 142.9h.4M94.4 144.9h4M94.4 142.9h4M98.8 144.9h.5M98.8 142.9h.5M99.2 143.8v.5M99.2 144.7v4.1M99.8 144.9h4M99.8 142.9h4M104.3 144.9h.4M104.3 142.9h.4"/>
<path d="M105.2 144.9h4M105.2 142.9h4M109.7 144.9h.4M109.7 142.9h.4M110.6 144.9h4M110.6 142.9h4M115.1 144.9h.5M115.1 142.9h.5M116 144.9h4M116 142.9h4M120.5 144.9h.5M120.5 142.9h.5"/>
<path d="M121.4 144.9h4M121.4 142.9h4M122.4 143.8v.5M122.4 144.7v4.1M125.9 144.9h.5M125.9 142.9h.5M126.8 144.9h4M126.8 142.9h4M127.5 143.8v.5M127.5 144.7v4.1M131.3 144.9h.5M131.3 142.9h.5"/>
<path d="M132.2 144.9h3.9M132.2 142.9h3.9M168.6 144.9h2.8M168.6 142.9h2.8M171.8 144.9h.5M171.8 142.9h.5M172.7 144.9h4M172.7 142.9h4M177.2 144.9h.5M177.2 142.9h.5M177.2 143.8v.5M177.2 144.7v4.1"/>
<path d="M178.1 144.9h4M178.1 142.9h4M182.6 144.9h.5M182.6 142.9h.5M183.5 144.9h4.1M183.5 142.9h4.1M188 144.9h.5M188 142.9h.5M189 144.9h4M189 142.9h4M193.4 144.9h.5M193.4 142.9h.5"/>
<path d="M194.4 144.9h4M194.4 142.9h4M198.8 144.9h.5M198.8 142.9h.5M199.8 144.9h4M199.8 142.9h4M200.3 143.8v.5M200.3 144.7v4.1M204.2 144.9h.5M204.2 142.9h.5M205.2 144.9h4M205.2 142.9h4"/>
<path d="M209.7 144.9h.4M209.7 142.9h.4M210.6 144.9h4M210.6 142.9h4M215.1 144.9h.4M215.1 142.9h.4M216 144.9h4M216 142.9h4M220.5 144.9h.5M220.5 142.9h.5M221.4 144.9h4M221.4 142.9h4"/>
<path d="M223.5 143.8v.5M223.5 144.7v4.1M225.9 144.9h.4M225.9 142.9h.4M226.8 144.9h4M226.8 142.9h4M231.3 144.9h.5M231.3 142.9h.5M232.2 144.9h4M232.2 142.9h4M236.7 144.9h.5M236.7 142.9h.5"/>
<path d="M237.6 144.9h4.1M237.6 142.9h4.1M242.1 144.9h.5M242.1 142.9h.5M243.1 144.9h4M243.1 142.9h4M246.7 143.8v.5M246.7 144.7v4.1M247.5 144.9h.5M247.5 142.9h.5M248.4 144.9h4.1M248.4 142.9h4.1"/>
<path d="M252.9 144.9h.5M252.9 142.9h.5M253.9 144.9h4M253.9 142.9h4M258.3 144.9h.5M258.3 142.9h.5M259.3 144.9h4M259.3 142.9h4M263.8 144.9h.4M263.8 142.9h.4M264.7 144.9h4M264.7 142.9h4"/>
<path d="M269.2 144.9h.4M269.2 142.9h.4M269.9 143.8v.5M269.9 144.7v4.1M270.1 144.9h4M270.1 142.9h4M274.6 144.9h.4M274.6 142.9h.4M275.1 143.8v.5M275.1 144.7v4.1M275.5 144.9h4M275.5 142.9h4"/>
<path d="M280 144.9h.4M280 142.9h.4M280.9 144.9h2.8M280.9 142.9h2.8M12.7 175.7h3.1M12.7 173.6h3.1M16.2 175.7h.5M16.2 173.6h.5M17.2 175.7h4M17.2 173.6h4M21.2 170v4.1M21.2 174.5v.5"/>
<path d="M21.2 175.5v4M21.7 175.7h.4M21.7 173.6h.4M22.6 175.7h4M22.6 173.6h4M27.1 175.7h.4M27.1 173.6h.4M28 175.7h4M28 173.6h4M32.5 175.7h.4M32.5 173.6h.4M33.4 175.7h4"/>
<path d="M33.4 173.6h4M37.9 175.7h.4M37.9 173.6h.4M38.8 175.7h4M38.8 173.6h4M43.3 175.7h.5M43.3 173.6h.5M44.2 175.7h4M44.2 173.6h4M44.4 170v4.1M44.4 174.5v.5M44.4 175.5v4"/>
<path d="M48.7 175.7h.5M48.7 173.6h.5M49.6 170v4.1M49.6 174.5v.5M49.6 175.5v4M49.6 175.7h4.1M49.6 173.6h4.1M54.1 175.7h.5M54.1 173.6h.5M55 175.7h3.2M55 173.6h3.2M67.5 175.7h4.6"/>
<path d="M67.5 173.6h4.6M72.6 175.7h.5M72.6 173.6h.5M73.5 175.7h4M73.5 173.6h4M76 170v4.1M76 174.5v.5M76 175.5v4M78 175.7h.5M78 173.6h.5M78.9 175.7h4M78.9 173.6h4"/>
<path d="M83.4 175.7h.4M83.4 173.6h.4M84.3 175.7h4M84.3 173.6h4M88.8 175.7h.5M88.8 173.6h.5M89.7 175.7h4.1M89.7 173.6h4.1M94.2 175.7h.5M94.2 173.6h.5M95.2 175.7h4M95.2 173.6h4"/>
<path d="M99.2 170v4.1M99.2 174.5v.5M99.2 175.5v4M99.6 175.7h.5M99.6 173.6h.5M100.6 175.7h4M100.6 173.6h4M105 175.7h.5M105 173.6h.5M105.9 175.7h4.1M105.9 173.6h4.1M110.4 175.7h.5"/>
<path d="M110.4 173.6h.5M111.4 175.7h4M111.4 173.6h4M115.9 175.7h.4M115.9 173.6h.4M116.8 175.7h4M116.8 173.6h4M121.3 175.7h.4M121.3 173.6h.4M122.2 175.7h4M122.2 173.6h4M122.4 170v4.1"/>
<path d="M122.4 174.5v.5M122.4 175.5v4M126.7 175.7h.5M126.7 173.6h.5M127.6 175.7h4M127.6 173.6h4M132.1 175.7h.4M132.1 173.6h.4M133 175.7h4M133 173.6h4M137.5 175.7h.5M137.5 173.6h.5"/>
<path d="M138.4 175.7h4M138.4 173.6h4M142.9 175.7h.5M142.9 173.6h.5M143.8 175.7h4.1M143.8 173.6h4.1M145.6 170v4.1M145.6 174.5v.5M145.6 175.5v4M148.3 175.7h.5M148.3 173.6h.5M149.3 175.7h4"/>
<path d="M149.3 173.6h4M150.7 170v4.1M150.7 174.5v.5M150.7 175.5v4M153.7 175.7h.5M153.7 173.6h.5M154.6 175.7h4.7M154.6 173.6h4.7"/>
</g>
<!-- layer: TOS_K2 -->
<g fill="none" stroke="#000" stroke-width=".21">
<path d="M54.5 62.9h.6M54.5 65.5h.6M220.2 66.1v.7h.7M220.2 62.9v.5M220.2 63.9v.6M220.2 65v.6M220.9 61.7h-.7v.7M221.4 66.8h.6M221.4 61.7h.6M222.4 66.8h.7M222.4 61.7h.7M223.5 66.8h.7"/>
<path d="M223.5 61.7h.7M224.6 61.7h.8v.7M225.4 66.1v.7h-.8M225.4 62.9v.5M225.4 63.9v.6M225.4 65v.6M261.4 66.1v.7h.8M261.4 62.9v.5M261.4 63.9v.6M261.4 65v.6M262.2 61.7h-.8v.7M262.6 66.8h.6"/>
<path d="M262.6 61.7h.6M263.7 66.8h.6M263.7 61.7h.6M264.8 66.8h.6M264.8 61.7h.6M265.8 61.7h.8v.7M266.6 66.1v.7h-.8M266.6 62.9v.5M266.6 63.9v.6M266.6 65v.6M54.5 83.5h.6M54.5 86.1h.6"/>
<path d="M89.4 86.7v.7h.7M89.4 83.5v.6M89.4 84.5v.7M89.4 85.6v.6M90.1 82.3h-.7v.7M90.5 87.4h.6M90.5 82.3h.6M91.6 87.4h.6M91.6 82.3h.6M92.7 87.4h.6M92.7 82.3h.6M93.8 82.3h.7v.7"/>
<path d="M94.5 86.7v.7h-.7M94.5 83.5v.6M94.5 84.5v.7M94.5 85.6v.6M130.5 86.7v.7h.8M130.5 83.5v.6M130.5 84.5v.7M130.5 85.6v.6M131.3 82.3h-.8v.7M131.7 87.4h.7M131.7 82.3h.7M132.8 87.4h.7"/>
<path d="M132.8 82.3h.7M133.9 87.4h.6M133.9 82.3h.6M135 82.3h.7v.7M135.7 86.7v.7h-.7M135.7 83.5v.6M135.7 84.5v.7M135.7 85.6v.6"/>
</g>
<g font-size="4.9">
<text x="237.1" y="201.4">三 角 法</text>
<text x="252.9" y="207.8">番</text>
</g>
<text font-size="4.5" x="261" y="206">H310C10025</text>
<g font-size="4.4">
<text x="231.4" y="191.9">番号</text>
<text x="238.8" y="191.9">名 称</text>
<text x="251.9" y="191.9">員数</text>
<text x="258.2" y="191.9">材質・規格</text>
<text x="273.4" y="191.9">部品図番</text>
<text x="284.7" y="191.9">備 考</text>
<text x="214.1" y="195.4">設指</text>
<text x="231.1" y="197.2">度</text>
<text x="231.1" y="194.7">尺</text>
<text x="241.3" y="194.7">日</text>
<text x="252.9" y="194.7">承</text>
<text x="261.4" y="194.7">検</text>
<text x="276.2" y="194.7">設</text>
<text x="284.7" y="194.7">製</text>
<text x="214.1" y="199.3">設指</text>
<text x="214.1" y="203.2">設指</text>
<text x="231.1" y="202.5">法</text>
<text x="252.9" y="202.5">称</text>
<text x="252.9" y="200">名</text>
<text x="159.8" y="207.4">処</text>
<text x="179.9" y="205.3">公</text>
<text x="193.7" y="207.1">記 号</text>
<text x="200.7" y="207.1">年月日</text>
<text x="208.1" y="207.1">担 当</text>
<text x="216.6" y="207.1">変 更 理 由</text>
<text x="252.9" y="205.3">図</text>
</g>
<text font-size="4.2" x="231.3" y="4.4">W</text>
<g font-size="3.7">
<text x="206" y="4.3">呼称</text>
<text x="257.2" y="4.3">L</text>
<text x="274.2" y="4.3">e</text>
<text x="287.8" y="4.3">n</text>
<text x="206.6" y="8.4">W16</text>
<text x="229" y="8.4">1644</text>
<text x="254.5" y="8.4">1595</text>
<text x="272.3" y="8.4">396</text>
<text x="287.7" y="8.4">4</text>
<text x="206.6" y="12.5">W18</text>
<text x="221.6" y="16.7">732≦Ｗ＜849</text>
<text x="229" y="12.5">1824</text>
<text x="254.5" y="12.5">1775</text>
<text x="270" y="16.6">W-348</text>
<text x="272.2" y="12.5">126</text>
<text x="287.8" y="12.5">5</text>
<text x="287.8" y="16.6">2</text>
<text x="220.8" y="20.9">849≦Ｗ＜1299</text>
<text x="270" y="20.8">W-798</text>
<text x="287.8" y="20.8">3</text>
<text x="219.7" y="25">1299≦Ｗ＜1749</text>
<text x="219.7" y="29.1">1749≦Ｗ＜2199</text>
<text x="254.3" y="24.9">W-49</text>
<text x="269.1" y="24.9">W-1248</text>
<text x="269.1" y="29">W-1698</text>
<text x="287.7" y="24.9">4</text>
<text x="287.8" y="29">5</text>
<text x="219.8" y="33.3">2199≦Ｗ≦2412</text>
<text x="269.1" y="33.1">W-2148</text>
<text x="287.8" y="33.1">6</text>
<text x="135.4" y="44.1">n-φ5 貫通孔</text>
<text x="186.3" y="44.3">4-φ5 貫通孔</text>
<text x="125.2" y="48.8">躯体取付孔（ピッチ図参照）</text>
<text x="169" y="49.1">鬼目ナット取付孔（ブレーキ取付）</text>
<text x="87.6" y="119.9">注）1．加工図内の形材番号は最終枝番を使用する事。</text>
<text x="9.5" y="131.5">【躯体取付孔ピッチ図】</text>
<text x="13.4" y="138.7">732≦W＜849</text>
<text x="68" y="138.7">1299≦W＜1749</text>
<text x="169.4" y="138.7">2199≦W≦2412</text>
<text x="13.4" y="169.4">849≦W＜1299</text>
<text x="68" y="169.4">1749≦W＜2199</text>
</g>
<text font-size="3.3" x="206.4" y="24.8">特注</text>
<g font-size="3">
<text x="241.9" y="57.9">80</text>
<text x="270" y="57.9">7.5</text>
<text x="80.2" y="62.3" transform="rotate(-90 80.2 62.3)">(24.1)</text>
<text x="47.2" y="77" transform="rotate(-90 47.2 77)">88.2</text>
<text x="80.5" y="76" transform="rotate(-90 80.5 76)">40</text>
<text x="80.5" y="93.4" transform="rotate(-90 80.5 93.4)">24.1</text>
<text x="82.2" y="90.5">7.5</text>
<text x="111" y="90.5">80</text>
<text x="56.5" y="104.1">18.3</text>
<text x="123.2" y="104.1">149.5</text>
<text x="226" y="104.1">149.5</text>
<text x="170.4" y="111.3">L</text>
<text x="177.3" y="111.3">=W-49</text>
<text x="14" y="154.8">149.5</text>
<text x="30.8" y="154.4">(e)</text>
<text x="44" y="154.8">149.5</text>
<text x="68.8" y="154.8">149.5</text>
<text x="85.4" y="154.8">450</text>
<text x="108.6" y="154.8">450</text>
<text x="123.3" y="154.4">(e)</text>
<text x="128" y="154.8">149.5</text>
<text x="170" y="154.8">149.5</text>
<text x="186.5" y="154.8">450</text>
<text x="209.7" y="154.8">450</text>
<text x="232.9" y="154.8">450</text>
<text x="256.1" y="154.8">450</text>
<text x="270.8" y="154.4">(e)</text>
<text x="275.5" y="154.8">149.5</text>
<text x="31.5" y="162">L</text>
<text x="100.9" y="162">L</text>
<text x="225.2" y="162">L</text>
<text x="14" y="185.5">149.5</text>
<text x="30.6" y="185.5">450</text>
<text x="45.4" y="185.2">(e)</text>
<text x="50.1" y="185.5">149.5</text>
<text x="68.8" y="185.5">149.5</text>
<text x="85.4" y="185.5">450</text>
<text x="108.6" y="185.5">450</text>
<text x="131.7" y="185.5">450</text>
<text x="146.5" y="185.2">(e)</text>
<text x="151.2" y="185.5">149.5</text>
<text x="34.5" y="192.8">L</text>
<text x="112.5" y="192.8">L</text>
<text x="257.1" y="201.3">戸先ブレーキ 枠 鴨居レール 加工図</text>
</g>
<g font-size="2.4">
<text x="172" y="111.1">±0.5</text>
<text x="201.8" y="201.9">16/07/29</text>
<text x="210.7" y="202">孫挺</text>
<text x="219" y="202.1">TH-9963 新規出図</text>
</g>
<g font-size="2.2">
<text x="241.7" y="187.2">鴨居レール</text>
<text x="264.1" y="187.2">AL</text>
<text x="273.2" y="187.2">TO-5R775</text>
<text x="236.5" y="194.8">1/1</text>
<text x="245" y="194.8">16/06/24</text>
<text x="257.1" y="198.8">H310 １７ラシッサ V引違戸2枚建</text>
</g>
<g font-size="1.9">
<text x="257.3" y="194.8">黒石</text>
<text x="288.8" y="194.8">孫挺</text>
<text x="262.5" y="208.9">承認日：2016/07/29</text>
</g>
<g font-size="1.3">
<text x="265.1" y="194.6">鈴木荘右</text>
<text x="271.3" y="194.6">佐藤淳一</text>
<text x="279.8" y="194.6">佐藤淳一</text>
</g>
</svg>
